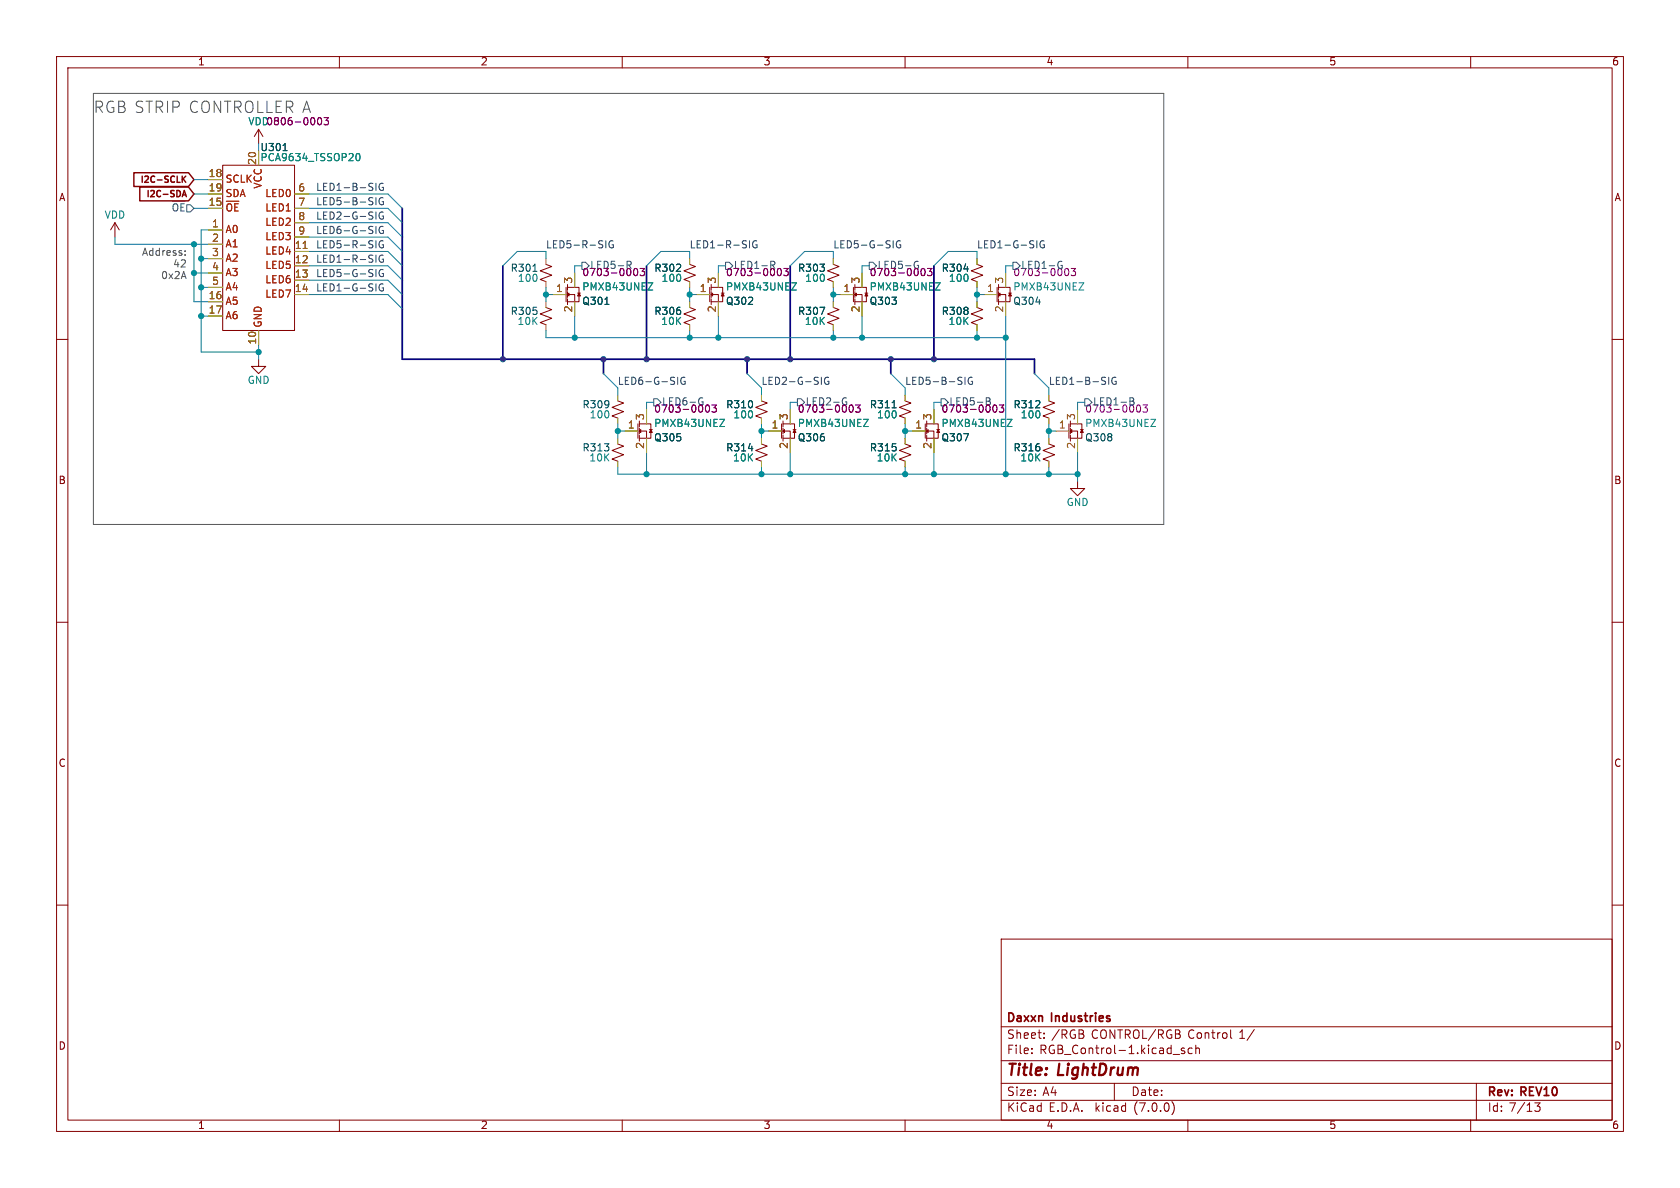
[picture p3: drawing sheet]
<svg xmlns="http://www.w3.org/2000/svg" width="297mm" height="210mm" viewBox="0 0 297 210" stroke-linecap="round" stroke-linejoin="round" font-family="sans-serif">
<g fill="none" stroke="#840000" stroke-width=".18">
<path d="M10 10h277v190h-277zM12 12h273v186h-273zM60 10v2M110 10v2M160 10v2M210 10v2M260 10v2M20.3 39.4l-.7 1.2M20.3 39.4v2.5M20.3 39.4l.8 1.2M39.4 29.2h12.7v29.2h-12.7zM45.7 22.9l-.7 1.2"/>
<path d="M45.7 22.9v2.5M45.7 22.9l.8 1.2M10 60h2M96.5 46.7l1 .4-2 .8 2 .7-2 .8 1 .4M96.5 54.4l1 .3-2 .8 2 .8-2 .7 1 .4M100.1 50.8v2.5M100.3 53.3h1.3M100.3 50.8h2.1v2.5h-.8M100.3 52.1h1.3v1.2M100.3 52.1l.3-.3v.5zM100.3 50.3v1M100.3 51.6v1"/>
<path d="M100.3 52.8v1M102.1 51.8h.5M121.9 54.4l1 .3-2 .8 2 .8-2 .7 1 .4M121.9 46.7l1 .4-2 .8 2 .7-2 .8 1 .4M125.5 50.8v2.5M125.7 53.3h1.3M125.7 50.8h2.1v2.5h-.8M125.7 52.1h1.3v1.2M125.7 52.1l.3-.3v.5zM125.7 50.3v1M125.7 51.6v1M125.7 52.8v1"/>
<path d="M127.5 51.8h.5M147.3 46.7l1 .4-2 .8 2 .7-2 .8 1 .4M147.3 54.4l1 .3-2 .8 2 .8-2 .7 1 .4M150.9 50.8v2.5M151.1 53.3h1.3M151.1 50.8h2.1v2.5h-.8M151.1 52.1h1.3v1.2M151.1 52.1l.3-.3v.5zM151.1 50.3v1M151.1 51.6v1M151.1 52.8v1M152.9 51.8h.5"/>
<path d="M172.7 46.7l1 .4-2 .8 2 .7-2 .8 1 .4M172.7 54.4l1 .3-2 .8 2 .8-2 .7 1 .4M176.3 50.8v2.5M176.5 53.3h1.3M176.5 50.8h2.1v2.5h-.8M176.5 52.1h1.3v1.2M176.5 52.1l.3-.3v.5zM176.5 50.3v1M176.5 51.6v1M176.5 52.8v1M178.3 51.8h.5M285 60h2"/>
<path d="M45.7 63.5v1.3h1.3l-1.3 1.2-1.3-1.2h1.3M109.2 78.5l1 .4-2 .7 2 .8-2 .8 1 .3M109.2 70.9l1 .3-2 .8 2 .8-2 .7 1 .4M112.8 74.9v2.6M113 77.5h1.3M113 74.9h2.1v2.6h-.8M113 76.2h1.3v1.3M113 76.2l.3-.3v.6zM113 74.4v1M113 75.7v1M113 77v1M114.8 75.9h.5"/>
<path d="M134.6 78.5l1 .4-2 .7 2 .8-2 .8 1 .3M134.6 70.9l1 .3-2 .8 2 .8-2 .7 1 .4M138.2 74.9v2.6M138.4 77.5h1.3M138.4 74.9h2.1v2.6h-.8M138.4 76.2h1.3v1.3M138.4 76.2l.3-.3v.6zM138.4 74.4v1M138.4 75.7v1M138.4 77v1M140.2 75.9h.5M160 78.5l1 .4-2 .7 2 .8-2 .8 1 .3"/>
<path d="M160 70.9l1 .3-2 .8 2 .8-2 .7 1 .4M163.6 74.9v2.6M163.8 77.5h1.3M163.8 74.9h2.1v2.6h-.8M163.8 76.2h1.3v1.3M163.8 74.4v1M163.8 75.7v1M163.8 77v1M164.1 75.9v.6l-.3-.3zM165.6 75.9h.5M185.4 70.9l1 .3-2 .8 2 .8-2 .7 1 .4M185.4 78.5l1 .4-2 .7 2 .8-2 .8 1 .3"/>
<path d="M189 74.9v2.6M189.2 77.5h1.3M189.2 74.9h2.1v2.6h-.8M189.2 76.2h1.3v1.3M189.2 76.2l.3-.3v.6zM189.2 74.4v1M189.2 75.7v1M189.2 77v1M191 75.9h.5M190.5 85.1v1.3h1.3l-1.3 1.2-1.3-1.2h1.3M10 110h2M285 110h2"/>
<path d="M10 160h2M285 160h2M177 166h108v32h-108zM60 198v2M110 198v2M160 198v2M177 194.5h108M177 191.5h108M177 187.5h108M177 181.5h108M182.4 186.1v.2M182.4 185.3v.2"/>
<path d="M184.6 183.4v.2M184.6 182.6v.2M197 191.5v3M207.2 194.7a1.72 1.72 0 0 1 0 2.3M207.4 186.4h1.1M209.4 185.3h-.4l-.2 .2 .1 .2 .5 .1v.4h-.6M210 198v2M210.8 185.3h-.5l-.3 .2v.5l.2 .2h.6M211.4 185.4l.2-.1h.4v1M211.4 184.8v1.5M217.6 182.1v1.2l.2 .3M221.7 182l-1.2 1.9"/>
<path d="M260 198v2M261 191.5v6.5M272.3 195l-.5 .5 .4 .2v.6l-.2 .2-.6-.1"/>
</g>
<g fill="#840000" stroke="#840000" stroke-width=".18">
<path d="M115.1 75.9l.2 .6h-.5z"/>
<path d="M191.3 75.9l.2 .6h-.5z"/>
<path d="M178.6 51.8l.2 .5h-.5z"/>
<path d="M165.9 75.9l.2 .6h-.5z"/>
<path d="M102.4 51.8l.2 .5h-.5z"/>
<path d="M127.8 51.8l.2 .5h-.5z"/>
<path d="M140.5 75.9l.2 .6h-.5z"/>
<path d="M153.2 51.8l.2 .5h-.5z"/>
</g>
<g fill="none" stroke="#a0a006" stroke-width=".18">
<path d="M36.8 36.8h2.6M36.8 31.8h2.6M36.8 34.3h2.6M45.7 26.7v2.5M52.1 36.8h2.5M52.1 34.3h2.5M52.1 39.4h2.5M36.8 40.6h2.6M36.8 53.3h2.6M36.8 55.9h2.6M36.8 43.2h2.6M36.8 45.7h2.6"/>
<path d="M36.8 48.3h2.6M36.8 50.8h2.6M45.7 58.4v2.6M52.1 44.5h2.5M52.1 47h2.5M52.1 49.5h2.5M52.1 52.1h2.5M52.1 41.9h2.5M96.5 45.7v1M96.5 49.8v1M96.5 53.3v1.1M96.5 57.4v1"/>
<path d="M97.8 52.1h2.2M101.6 48.3v2.5M101.6 53.3v2.6M121.9 45.7v1M121.9 49.8v1M121.9 53.3v1.1M121.9 57.4v1M123.2 52.1h2.2M127 48.3v2.5M127 53.3v2.6M147.3 45.7v1M147.3 49.8v1"/>
<path d="M147.3 53.3v1.1M147.3 57.4v1M148.6 52.1h2.2M152.4 48.3v2.5M152.4 53.3v2.6M172.7 45.7v1M172.7 49.8v1M172.7 53.3v1.1M172.7 57.4v1M174 52.1h2.2M177.8 48.3v2.5M177.8 53.3v2.6"/>
<path d="M109.2 69.9v1M109.2 73.9v1M109.2 77.5v1M110.5 76.2h2.2M114.3 72.4v2.5M114.3 77.5v2.5M134.6 69.9v1M134.6 73.9v1M134.6 77.5v1M135.9 76.2h2.2M139.7 72.4v2.5M139.7 77.5v2.5"/>
<path d="M160 69.9v1M160 73.9v1M160 77.5v1M161.3 76.2h2.2M165.1 72.4v2.5M165.1 77.5v2.5M185.4 69.9v1M185.4 73.9v1M185.4 77.5v1M186.7 76.2h2.2M190.5 72.4v2.5M190.5 77.5v2.5"/>
<path d="M109.2 81.5v1.1M134.6 81.5v1.1M160 81.5v1.1M185.4 81.5v1.1"/>
</g>
<path d="M63 27.3l.2-.2a.68 .68 0 0 1 .5 .7 .68 .68 0 0 1-.5 .6l-.2-.1M114.6 50h.8l-.8 1.3h.8M140 50h.8l-.8 1.3h.8M165.4 50h.8l-.8 1.3h.8M190.8 50h.8l-.8 1.3h.8M127.3 74.1h.8l-.8 1.3h.8M152.7 74.1h.8l-.8 1.3h.8M178.1 74.1h.8l-.8 1.3h.8M203.5 74.1h.8l-.8 1.3h.8" fill="none" stroke="#128875" stroke-width=".18"/>
<g fill="none" stroke="#840084" stroke-width=".18">
<path d="M56.3 20.9l.1-.1a.68 .68 0 0 1 .5 .6 .68 .68 0 0 1-.5 .7l-.1-.2-.2-.3zM57.3 20.8h.8l-.5 .5 .4 .1v.5l-.2 .2-.5-.2M112.2 47.5h.1a.68 .68 0 0 1 .5 .6 .68 .68 0 0 1-.5 .6 .84 .84 0 0 1-.1-1.2zM113.2 47.5h.7l-.4 .4 .4 .2v.5l-.2 .1-.5-.1M137.6 47.5h.1a.68 .68 0 0 1 .5 .6 .68 .68 0 0 1-.5 .6 .84 .84 0 0 1-.1-1.2zM138.6 47.5h.7l-.4 .4 .4 .2v.5l-.2 .1-.5-.1M163 47.5h.1a.68 .68 0 0 1 .5 .6 .68 .68 0 0 1-.5 .6 .84 .84 0 0 1-.1-1.2zM164 47.5h.7l-.4 .4 .4 .2v.5l-.2 .1-.5-.1M188.4 47.5h.1a.68 .68 0 0 1 .5 .6 .68 .68 0 0 1-.5 .6 .84 .84 0 0 1-.1-1.2zM189.4 47.5h.7l-.4 .4 .4 .2v.5l-.2 .1-.5-.1M124.9 71.6h.1a.68 .68 0 0 1 .5 .6 .68 .68 0 0 1-.5 .7 .84 .84 0 0 1-.1-1.3zM125.9 71.6h.7l-.4 .5 .4 .1v.5l-.2 .2-.5-.2"/>
<path d="M150.3 71.6h.1a.68 .68 0 0 1 .5 .6 .68 .68 0 0 1-.5 .7 .84 .84 0 0 1-.1-1.3zM151.3 71.6h.7l-.4 .5 .4 .1v.5l-.2 .2-.5-.2M175.7 71.6h.1a.68 .68 0 0 1 .5 .6 .68 .68 0 0 1-.5 .7 .84 .84 0 0 1-.1-1.3zM176.7 71.6h.7l-.4 .5 .4 .1v.5l-.2 .2-.5-.2M201.1 71.6h.1a.68 .68 0 0 1 .5 .6 .68 .68 0 0 1-.5 .7 .84 .84 0 0 1-.1-1.3zM202.1 71.6h.7l-.4 .5 .4 .1v.5l-.2 .2-.5-.2"/>
</g>
<path d="M50 26.6h.8M94.2 48h.7M106.9 53.8h.8M157.7 72.1h.7" fill="none" stroke="#005550" stroke-width=".18"/>
<path d="M53.6 43.9h.7" fill="none" stroke="#8c5a0a" stroke-width=".18"/>
<path d="M40.1 36.5a.42 .42 0 0 1 .4-.5 .42 .42 0 0 1 .5 .5M42.1 36h-.6v1.3" fill="none" stroke="#b02c04" stroke-width=".18"/>
<g fill="none" stroke="#345372" stroke-width=".18">
<path d="M30.5 35.6h2.2M30.6 36.5a.42 .42 0 0 1 .4-.5 .42 .42 0 0 1 .4 .5M32.6 36h-.6v1.3M33 36.2h.7l.6 .6-.6 .7h-.7zM102.9 46.4h.6l.6 .6-.6 .6h-.6zM110.9 46.2h.4l.3 .2-.1 .4-.6 .1M111.2 46.9l.4 .6M128.3 46.4h.6l.6 .6-.6 .6h-.6zM136.3 46.2h.4l.3 .2-.1 .4-.6 .1M136.6 46.9l.4 .6M153.7 46.4h.6l.6 .6-.6 .6h-.6zM161.8 46.2h.5"/>
<path d="M162.1 46.9h.3v.4M179.1 46.4h.6l.6 .6-.6 .6h-.6zM187.2 46.2h.5M187.5 46.9h.3v.4M115.6 70.5h.6l.6 .6-.6 .7h-.6zM123.7 70.4h.5M124 71h.3v.5M141 70.5h.6l.6 .6-.6 .7h-.6zM149.1 70.4h.5M149.4 71h.3v.5M166.4 70.5h.6l.6 .6-.6 .7h-.6zM174.4 70.3l.6 .1v.3l-.2 .2"/>
<path d="M174.4 70.9h.4M174.8 70.9l.3 .3-.1 .3M191.8 70.5h.6l.6 .6-.6 .7h-.6zM199.8 70.3l.6 .1v.3l-.2 .2M199.8 70.9h.4M200.2 70.9l.3 .3-.1 .3"/>
</g>
<path d="M23.7 30.5h9.6l1 1.3-1 1.2h-9.6zM24.7 33.1h8.6l1 1.2-1 1.2h-8.6zM32.2 31.1v1.1M32.2 34.8l.4-1.1 .3 1.1M32.3 34.5h.5M32.4 31.6l.4 .6M32.8 31.1l-.6 .7" fill="none" stroke="#840000" stroke-width=".25"/>
<g fill="none" stroke="#2d4364" stroke-width=".18">
<path d="M66.5 32.4v1.3M66.5 34.9v1.3M66.5 37.5v1.2M67.7 32.5a.59 .59 0 0 0-.7 .5 .59 .59 0 0 0 .7 .6l.1-.5h-.2M67.7 35a.59 .59 0 0 0-.7 .6 .59 .59 0 0 0 .7 .5l.1-.4h-.2M67.7 37.5a.59 .59 0 0 0-.7 .6 .59 .59 0 0 0 .7 .6l.1-.5h-.2M66.5 40v1.3M66.5 42.6v1.2M66.5 45.1v1.3M66.5 47.6v1.3M66.5 50.2v1.2M67.7 40.1a.59 .59 0 0 0-.7 .5 .59 .59 0 0 0 .7 .6l.1-.5h-.2"/>
<path d="M67.7 42.6a.59 .59 0 0 0-.7 .6 .59 .59 0 0 0 .7 .6l.1-.5h-.2M67.7 45.2a.59 .59 0 0 0-.7 .5 .59 .59 0 0 0 .7 .6l.1-.5h-.2M67.7 47.7a.59 .59 0 0 0-.7 .6 .59 .59 0 0 0 .7 .5l.1-.4h-.2M67.7 50.2a.59 .59 0 0 0-.7 .6 .59 .59 0 0 0 .7 .6l.1-.5h-.2M107.1 42.6v1.2M108.4 42.6a.59 .59 0 0 0-.8 .6 .59 .59 0 0 0 .8 .6v-.5h-.2M132.5 42.6v1.2M133.8 42.6a.59 .59 0 0 0-.8 .6 .59 .59 0 0 0 .8 .6v-.5h-.2M157.9 42.6v1.2M159.2 42.6a.59 .59 0 0 0-.8 .6 .59 .59 0 0 0 .8 .6v-.5h-.2M183.3 42.6v1.2M184.6 42.6a.59 .59 0 0 0-.8 .6 .59 .59 0 0 0 .8 .6v-.5h-.2"/>
<path d="M119.8 66.7v1.3M121.1 66.7a.59 .59 0 0 0-.8 .6 .59 .59 0 0 0 .8 .6v-.5h-.2M145.2 66.7v1.3M146.5 66.7a.59 .59 0 0 0-.8 .6 .59 .59 0 0 0 .8 .6v-.5h-.2M170.6 66.7v1.3M171.9 66.7a.59 .59 0 0 0-.8 .6 .59 .59 0 0 0 .8 .6v-.5h-.2M196 66.7v1.3M197.3 66.7a.59 .59 0 0 0-.8 .6 .59 .59 0 0 0 .8 .6v-.5h-.2"/>
</g>
<path d="M16.5 16.5h189.2v76.2h-189.2zM32.7 45v.1M32.7 44.4v.1" fill="none" stroke="#565656" stroke-width=".18"/>
<path d="M71.1 36.8v26.7h111.8v2.5M88.9 47v16.5M114.3 47v16.5M139.7 47v16.5M165.1 47v16.5M106.7 63.5v2.5M132.1 63.5v2.5M157.5 63.5v2.5" fill="none" stroke="#000084" stroke-width=".3"/>
<g fill="none" stroke="#0a73a0" stroke-width=".18">
<path d="M34.3 31.8h2.5M34.3 34.3h2.5M34.3 36.8h2.5M54.6 34.3h14l2.5 2.5M54.6 36.8h14l2.5 2.6M54.6 39.4h14l2.5 2.5M20.3 41.9v1.3h16.5M34.3 48.3h2.5M34.3 43.2v10.1h2.5M35.6 55.9h1.2M35.6 50.8h1.2M35.6 45.7h1.2"/>
<path d="M36.8 40.6h-1.2v21.6h10.1M54.6 44.5h14l2.5 2.5M54.6 41.9h14l2.5 2.6M54.6 47h14l2.5 2.5M54.6 52.1h14l2.5 2.5M54.6 49.5h14l2.5 2.6M96.5 45.7v-1.2h-5.1l-2.5 2.5M96.5 58.4v1.3h81.3M96.5 52.1h1.3M96.5 50.8v2.5M101.6 55.9v3.8M102.9 47h-1.3v1.3"/>
<path d="M121.9 45.7v-1.2h-5.1l-2.5 2.5M121.9 50.8v2.5M121.9 58.4v1.3M121.9 52.1h1.3M127 55.9v3.8M128.3 47h-1.3v1.3M147.3 45.7v-1.2h-5.1l-2.5 2.5M147.3 52.1h1.3M147.3 50.8v2.5M147.3 58.4v1.3M152.4 55.9v3.8M153.7 47h-1.3v1.3"/>
<path d="M172.7 45.7v-1.2h-5.1l-2.5 2.5M172.7 50.8v2.5M172.7 58.4v1.3M172.7 52.1h1.3M177.8 55.9v27.9M179.1 47h-1.3v1.3M45.7 61v2.5M106.7 66l2.5 2.6v1.3M109.2 74.9v2.6M109.2 76.2h1.3M115.6 71.1h-1.3v1.3M132.1 66l2.5 2.6v1.3"/>
<path d="M134.6 76.2h1.3M134.6 74.9v2.6M141 71.1h-1.3v1.3M157.5 66l2.5 2.6v1.3M160 76.2h1.3M160 74.9v2.6M166.4 71.1h-1.3v1.3M182.9 66l2.5 2.6v1.3M185.4 76.2h1.3M185.4 74.9v2.6M191.8 71.1h-1.3v1.3M109.2 82.6v1.2h81.3"/>
<path d="M114.3 80v3.8M134.6 82.6v1.2M139.7 80v3.8M160 82.6v1.2M165.1 80v3.8M185.4 82.6v1.2M190.5 80v5.1"/>
</g>
<g fill="#028f99" stroke="#028f99" stroke-width=".18">
<circle cx="172.7" cy="59.7" r=".46"/>
<circle cx="165.1" cy="83.8" r=".46"/>
<circle cx="177.8" cy="83.8" r=".46"/>
<circle cx="160" cy="83.8" r=".46"/>
<circle cx="160" cy="76.2" r=".46"/>
<circle cx="101.6" cy="59.7" r=".46"/>
<circle cx="96.5" cy="52.1" r=".46"/>
<circle cx="139.7" cy="83.8" r=".46"/>
<circle cx="134.6" cy="83.8" r=".46"/>
<circle cx="134.6" cy="76.2" r=".46"/>
<circle cx="147.3" cy="52.1" r=".46"/>
<circle cx="147.3" cy="59.7" r=".46"/>
<circle cx="152.4" cy="59.7" r=".46"/>
<circle cx="35.6" cy="50.8" r=".46"/>
<circle cx="35.6" cy="55.9" r=".46"/>
<circle cx="45.7" cy="62.2" r=".46"/>
<circle cx="35.6" cy="45.7" r=".46"/>
<circle cx="34.3" cy="48.3" r=".46"/>
<circle cx="34.3" cy="43.2" r=".46"/>
<circle cx="127" cy="59.7" r=".46"/>
<circle cx="121.9" cy="59.7" r=".46"/>
<circle cx="114.3" cy="83.8" r=".46"/>
<circle cx="121.9" cy="52.1" r=".46"/>
<circle cx="109.2" cy="76.2" r=".46"/>
<circle cx="185.4" cy="83.8" r=".46"/>
<circle cx="190.5" cy="83.8" r=".46"/>
<circle cx="185.4" cy="76.2" r=".46"/>
<circle cx="172.7" cy="52.1" r=".46"/>
<circle cx="177.8" cy="59.7" r=".46"/>
</g>
<g fill="#004099" stroke="#004099" stroke-width=".18">
<circle cx="165.1" cy="63.5" r=".46"/>
<circle cx="157.5" cy="63.5" r=".46"/>
<circle cx="114.3" cy="63.5" r=".46"/>
<circle cx="106.7" cy="63.5" r=".46"/>
<circle cx="88.9" cy="63.5" r=".46"/>
<circle cx="139.7" cy="63.5" r=".46"/>
<circle cx="132.1" cy="63.5" r=".46"/>
</g>
<text font-size="2.8" fill="#565656" x="16.5" y="20.3">RGB STRIP CONTROLLER A</text>
<g font-size="2.8" fill="#840000">
<text x="178" y="190.8">Title:</text>
<text x="187.1" y="190.8">LightDrum</text>
</g>
<g font-size="2.1" fill="#840000">
<text x="178" y="183.9">Sheet:</text>
<text x="178" y="181.1">Daxxn</text>
<text x="185.9" y="183.9">/RGB</text>
<text x="186" y="181.1">Industries</text>
<text x="193" y="183.9">CONTROL/RGB</text>
<text x="210.1" y="183.9">Control</text>
<text x="219.2" y="183.9">1/</text>
<text x="178" y="186.6">File:</text>
<text x="183.8" y="186.6">RGB_Control-1.kicad_sch</text>
<text x="178" y="196.8">KiCad</text>
<text x="178" y="194">Size:</text>
<text x="184.3" y="194">A4</text>
<text x="185.4" y="196.8">E.D.A.</text>
<text x="193.7" y="196.8">kicad</text>
<text x="200" y="194">Date:</text>
<text x="200.6" y="196.8">(7.0.0)</text>
<text x="263" y="194.2">Rev:</text>
<text x="263" y="196.8">Id: 7/13</text>
<text x="269" y="194.2">REV10</text>
</g>
<g font-size="1.8" fill="#840000">
<text x="35" y="11.8">1</text>
<text x="85" y="11.8">2</text>
<text x="135" y="11.8">3</text>
<text x="185" y="11.8">4</text>
<text x="235" y="11.8">5</text>
<text x="285" y="11.8">6</text>
<text x="10.4" y="35.8">A</text>
<text x="285.4" y="35.8">A</text>
<text x="10.3" y="85.8">B</text>
<text x="285.3" y="85.8">B</text>
<text x="10.3" y="135.8">C</text>
<text x="285.3" y="135.8">C</text>
<text x="10.3" y="185.8">D</text>
<text x="285.3" y="185.8">D</text>
<text x="35" y="199.8">1</text>
<text x="85" y="199.8">2</text>
<text x="135" y="199.8">3</text>
<text x="185" y="199.8">4</text>
<text x="235" y="199.8">5</text>
<text x="285" y="199.8">6</text>
</g>
<g font-size="1.8" fill="#840084">
<text x="43.8" y="22.4">VDD0806-0003</text>
<text x="104.3" y="47.8">LED5-R</text>
<text x="129.7" y="47.8">LED1-R</text>
<text x="155.1" y="47.8">LED5-G</text>
<text x="102.9" y="49.1">0703-0003</text>
<text x="128.3" y="49.1">0703-0003</text>
<text x="153.7" y="49.1">0703-0003</text>
<text x="117" y="71.9">LED6-G</text>
<text x="142.4" y="71.9">LED2-G</text>
<text x="167.8" y="71.9">LED5-B</text>
<text x="115.6" y="73.2">0703-0003</text>
<text x="141" y="73.2">0703-0003</text>
<text x="166.4" y="73.2">0703-0003</text>
</g>
<g font-size="1.8" fill="#8c5a0a">
<text x="45.5" y="29.2" transform="rotate(-90 45.5 29.2)">20</text>
<text x="36.8" y="31.5">18</text>
<text x="36.8" y="34">19</text>
<text x="52.7" y="34">6</text>
<text x="36.8" y="36.6">15</text>
<text x="37.4" y="40.4">1</text>
<text x="52.7" y="36.6">7</text>
<text x="52.7" y="39.1">8</text>
<text x="52.7" y="41.7">9</text>
<text x="37.4" y="42.9">2</text>
<text x="37.4" y="45.5">3</text>
<text x="52.1" y="44.2">11</text>
<text x="52.1" y="46.7">12</text>
<text x="36.8" y="53.1">16</text>
<text x="37.4" y="48">4</text>
<text x="37.4" y="50.5">5</text>
<text x="52.1" y="49.3">13</text>
<text x="52.1" y="51.8">14</text>
<text x="98.2" y="51.8">1</text>
<text x="101.3" y="50.2" transform="rotate(-90 101.3 50.2)">3</text>
<text x="123.6" y="51.8">1</text>
<text x="126.7" y="50.2" transform="rotate(-90 126.7 50.2)">3</text>
<text x="149" y="51.8">1</text>
<text x="152.1" y="50.2" transform="rotate(-90 152.1 50.2)">3</text>
<text x="174.4" y="51.8">1</text>
<text x="177.5" y="50.2" transform="rotate(-90 177.5 50.2)">3</text>
<text x="36.8" y="55.6">17</text>
<text x="101.3" y="55.3" transform="rotate(-90 101.3 55.3)">2</text>
<text x="126.7" y="55.3" transform="rotate(-90 126.7 55.3)">2</text>
<text x="152.1" y="55.3" transform="rotate(-90 152.1 55.3)">2</text>
<text x="177.5" y="55.3" transform="rotate(-90 177.5 55.3)">2</text>
<text x="45.5" y="61" transform="rotate(-90 45.5 61)">10</text>
<text x="110.9" y="75.9">1</text>
<text x="114" y="74.3" transform="rotate(-90 114 74.3)">3</text>
<text x="136.3" y="75.9">1</text>
<text x="139.4" y="74.3" transform="rotate(-90 139.4 74.3)">3</text>
<text x="161.7" y="75.9">1</text>
<text x="164.8" y="74.3" transform="rotate(-90 164.8 74.3)">3</text>
<text x="187.1" y="75.9">1</text>
<text x="190.2" y="74.3" transform="rotate(-90 190.2 74.3)">3</text>
<text x="114" y="79.4" transform="rotate(-90 114 79.4)">2</text>
<text x="139.4" y="79.4" transform="rotate(-90 139.4 79.4)">2</text>
<text x="164.8" y="79.4" transform="rotate(-90 164.8 79.4)">2</text>
<text x="190.2" y="79.4" transform="rotate(-90 190.2 79.4)">2</text>
</g>
<g font-size="1.8" fill="#128875">
<text x="46" y="27">U301</text>
<text x="46" y="28.8">PCA9634_TSSOP20</text>
<text x="18.4" y="38.9">VDD</text>
<text x="91.5" y="50.1">100</text>
<text x="102.9" y="51.6">PMXB43UNEZ</text>
<text x="116.9" y="50.1">100</text>
<text x="128.3" y="51.6">PMXB43UNEZ</text>
<text x="142.3" y="50.1">100</text>
<text x="153.7" y="51.6">PMXB43UNEZ</text>
<text x="167.7" y="50.1">100</text>
<text x="179.1" y="51.6">PMXB43UNEZ</text>
<text x="91.4" y="57.7">10K</text>
<text x="116.8" y="57.7">10K</text>
<text x="142.2" y="57.7">10K</text>
<text x="167.6" y="57.7">10K</text>
<text x="43.7" y="68.1">GND</text>
<text x="104.2" y="74.2">100</text>
<text x="115.6" y="75.8">PMXB43UNEZ</text>
<text x="129.6" y="74.2">100</text>
<text x="141" y="75.8">PMXB43UNEZ</text>
<text x="155" y="74.2">100</text>
<text x="166.4" y="75.8">PMXB43UNEZ</text>
<text x="180.4" y="74.2">100</text>
<text x="191.8" y="75.8">PMXB43UNEZ</text>
<text x="104.1" y="81.9">10K</text>
<text x="129.5" y="81.9">10K</text>
<text x="154.9" y="81.9">10K</text>
<text x="180.3" y="81.9">10K</text>
<text x="188.5" y="89.7">GND</text>
</g>
<g font-size="1.8" fill="#b02c04">
<text x="39.9" y="32.6">SCLK</text>
<text x="39.9" y="35.1">SDA</text>
<text x="46.5" y="33.5" transform="rotate(-90 46.5 33.5)">VCC</text>
<text x="46.8" y="35.1">LED0</text>
<text x="39.9" y="41.5">A0</text>
<text x="39.9" y="38.3">~{OE}</text>
<text x="46.8" y="37.7">LED1</text>
<text x="46.8" y="40.2">LED2</text>
<text x="39.9" y="44">A1</text>
<text x="39.9" y="46.5">A2</text>
<text x="46.8" y="45.3">LED4</text>
<text x="46.8" y="47.8">LED5</text>
<text x="46.8" y="42.7">LED3</text>
<text x="39.9" y="49.1">A3</text>
<text x="39.9" y="51.6">A4</text>
<text x="46.8" y="50.4">LED6</text>
<text x="46.8" y="52.9">LED7</text>
<text x="39.9" y="54.2">A5</text>
<text x="39.9" y="56.7">A6</text>
<text x="46.5" y="57.9" transform="rotate(-90 46.5 57.9)">GND</text>
</g>
<g font-size="1.8" fill="#2d4364">
<text x="55.9" y="33.9">LED1-B-SIG</text>
<text x="55.9" y="36.5">LED5-B-SIG</text>
<text x="55.9" y="39">LED2-G-SIG</text>
<text x="55.9" y="41.6">LED6-G-SIG</text>
<text x="55.9" y="46.6">LED1-R-SIG</text>
<text x="55.9" y="44.1">LED5-R-SIG</text>
<text x="96.5" y="44.1">LED5-R-SIG</text>
<text x="121.9" y="44.1">LED1-R-SIG</text>
<text x="147.3" y="44.1">LED5-G-SIG</text>
<text x="172.7" y="44.1">LED1-G-SIG</text>
<text x="55.9" y="49.2">LED5-G-SIG</text>
<text x="55.9" y="51.7">LED1-G-SIG</text>
<text x="109.2" y="68.2">LED6-G-SIG</text>
<text x="134.6" y="68.2">LED2-G-SIG</text>
<text x="160" y="68.2">LED5-B-SIG</text>
<text x="185.4" y="68.2">LED1-B-SIG</text>
</g>
<g font-size="1.8" fill="#345372">
<text x="30.2" y="38.3">~{OE}</text>
<text x="180.5" y="47.8">LED1-G</text>
<text x="179.1" y="49.1">0703-0003</text>
<text x="193.2" y="71.9">LED1-B</text>
<text x="191.8" y="73.2">0703-0003</text>
</g>
<g font-size="1.8" fill="#565656">
<text x="25" y="45.4">Address:</text>
<text x="30.5" y="47.5">42</text>
<text x="28.4" y="49.5">0x2A</text>
</g>
<g font-size="1.8" fill="#005550">
<text x="90.2" y="48.3">R301</text>
<text x="115.6" y="48.3">R302</text>
<text x="141" y="48.3">R303</text>
<text x="166.4" y="48.3">R304</text>
<text x="90.2" y="55.9">R305</text>
<text x="102.9" y="54.2">Q301</text>
<text x="115.6" y="55.9">R306</text>
<text x="128.3" y="54.2">Q302</text>
<text x="141" y="55.9">R307</text>
<text x="153.7" y="54.2">Q303</text>
<text x="166.4" y="55.9">R308</text>
<text x="179.1" y="54.2">Q304</text>
<text x="102.9" y="72.5">R309</text>
<text x="128.3" y="72.5">R310</text>
<text x="153.7" y="72.5">R311</text>
<text x="179.1" y="72.5">R312</text>
<text x="102.9" y="80.1">R313</text>
<text x="115.6" y="78.3">Q305</text>
<text x="128.3" y="80.1">R314</text>
<text x="141" y="78.3">Q306</text>
<text x="153.7" y="80.1">R315</text>
<text x="166.4" y="78.3">Q307</text>
<text x="179.1" y="80.1">R316</text>
<text x="191.8" y="78.3">Q308</text>
</g>
<g font-size="1.5" fill="#840000">
<text x="24.5" y="32.7">I2C-SCLK</text>
<text x="25.5" y="35.2">I2C-SDA</text>
</g>
</svg>
